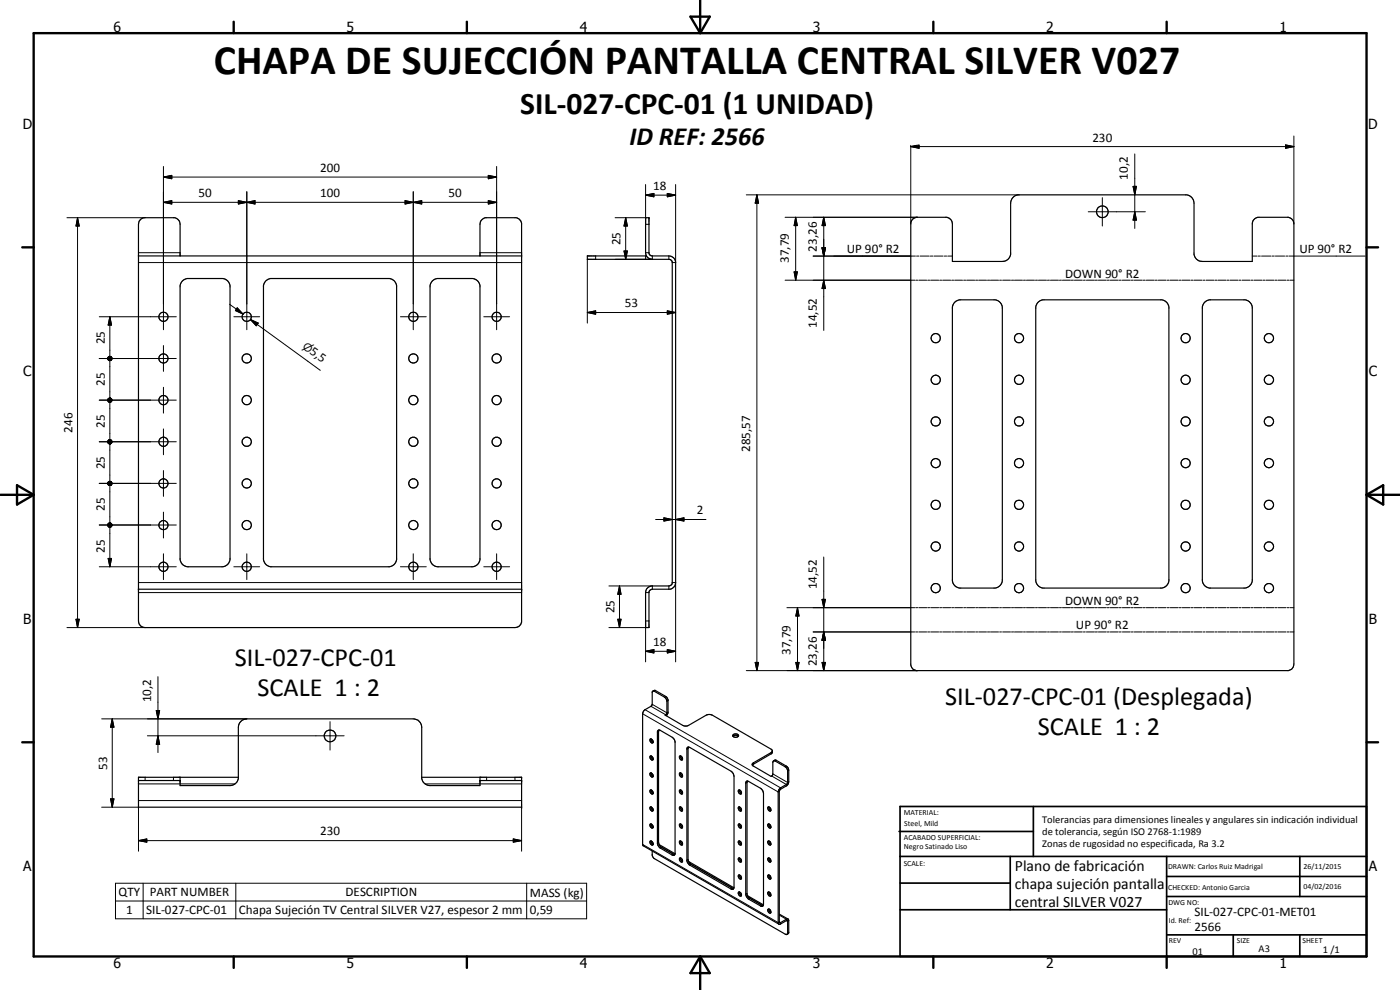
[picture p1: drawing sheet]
<svg xmlns="http://www.w3.org/2000/svg" width="420mm" height="297mm" viewBox="0 0 420 297" stroke-linecap="round" stroke-linejoin="round" font-family="sans-serif">
<g fill="none" stroke="#000" stroke-width=".35">
<path d="M41.6 76.8h114.9M54 76.8v-9.5a2.07 2.07 0 0 0-1.6-2h-9.2l-1 .5-.4 .5-.2 1v119a1.94 1.94 0 0 0 1.9 2l111.7-.1a1.89 1.89 0 0 0 1.3-1.6v-119.6l-.6-1.2-1-.5h-9.2a2.07 2.07 0 0 0-1.7 2v9.5M176.3 76.8h17.7l-.3-1v-10.5h1.1v10.7l.2 .5 .8 .3h4.9a2 2 0 0 1 2.1 2v96a2.07 2.07 0 0 1-1.7 2h-5.3l-1 .6v10.9h-1.1v-10.5a2.07 2.07 0 0 1 1.7-2h5.3l.8-.4 .2-.4v-96.4l-.5-.7-.5-.1h-24.4zM194 76.8l.5 .5 1.3 .5M274 65.7l1-.5h9.2a2.07 2.07 0 0 1 1.6 2v11.2h15a2.49 2.49 0 0 0 2.5-2.1v-15.3a2.57 2.57 0 0 1 2.2-2.5h50.7a2.57 2.57 0 0 1 2.1 2.5v15.3a2.49 2.49 0 0 0 2.5 2.1h15v-11.2a2.07 2.07 0 0 1 1.7-2h9.2l.9 .5 .5 .5 .2 1v132a1.98 1.98 0 0 1-1.6 2h-111.7l-1.2-.7-.5-.9v-132.8zM54.6 84.4l1.6-.8h10.7a2.54 2.54 0 0 1 2.1 2.1v82.2a2.53 2.53 0 0 1-2.1 2.2h-10.7a2.52 2.52 0 0 1-2.2-2.2v-82.2zM79.7 84.4l1.5-.8h35.7a2.54 2.54 0 0 1 2.1 2.1v82.2a2.53 2.53 0 0 1-2.1 2.2h-35.7a2.54 2.54 0 0 1-2.1-2.2v-82.2zM129.9 84.2l1.3-.6h10.7a2.52 2.52 0 0 1 2.1 2.1v82.2a2.52 2.52 0 0 1-2.1 2.2h-10.7a2.52 2.52 0 0 1-2.1-2.2v-82.2l.2-.7zM286.4 90.8l1.6-.8h10.7a2.52 2.52 0 0 1 2.1 2.1v82.2a2.52 2.52 0 0 1-2.1 2.1h-10.7a2.52 2.52 0 0 1-2.2-2.1v-82.2zM311.4 90.8l1.6-.8h35.7a2.54 2.54 0 0 1 2.1 2.1v82.2a2.53 2.53 0 0 1-2.1 2.1h-35.7a2.54 2.54 0 0 1-2.2-2.1v-82.2zM361.4 90.8l1.6-.8h10.7a2.52 2.52 0 0 1 2.1 2.1v82.2a2.65 2.65 0 0 1-2.1 2.1h-10.7a2.54 2.54 0 0 1-2.2-2.1v-82.2zM41.6 176.8h114.9"/>
<path d="M195.9 207.4l.7-.3 3.6 2.3 .3 .6v3.9l-.6 .9M197.4 219.2l.6-.1 3.7 2.1 .5 .5 .4 .8v33.7l-.4 .4-.5-.1-3.7-2.1-.7-1.2zM197.8 219l-.2 33.7 .2 .7M41.6 234.2h12.4M54 233.2v2.5h15a2.57 2.57 0 0 0 2.5-2.1v-15.4a2.59 2.59 0 0 1 2.6-2.5h49.9a2.59 2.59 0 0 1 2.6 2.5v15.4a2.57 2.57 0 0 0 2.5 2.1h14.9v-2.5M71.5 233.2h-29.9v9h114.9v-9h-29.9M144 234.2h12.5M195.1 231.9a.67 .67 0 0 1 .8 .4 .67 .67 0 0 1-.2 .9 .94 .94 0 0 1-.6-1.3zM195.1 226.9a.71 .71 0 0 1 .8 .3 .71 .71 0 0 1-.1 .8 .83 .83 0 0 1-.7-1.1zM195.1 237.1a.79 .79 0 0 1 .8 1.1 .79 .79 0 0 1-.8-1.1zM195.1 221.7a.65 .65 0 0 1 .8 .4 .65 .65 0 0 1-.2 .8 .84 .84 0 0 1-.6-1.2zM195.4 221.7l.1 .5 .5 .6"/>
<path d="M195.4 226.8l.1 .5 .5 .5M195.4 231.9l.1 .6 .5 .5M195.4 237l.1 .5 .5 .5M203.9 226.9a.63 .63 0 0 1 .8 .3 .63 .63 0 0 1-.2 .8l-.5-.4zM203.9 232l.1-.1a.68 .68 0 0 1 .7 .5 .68 .68 0 0 1-.2 .8l-.5-.5zM203.9 237.2l.1-.1a.71 .71 0 0 1 .7 .3 .71 .71 0 0 1-.1 .9l-.6-.5zM204.2 226.8l.2 .7 .4 .3M204.2 231.9l.2 .7 .4 .4M204.2 237l.2 .7 .4 .3M206.3 224.3h.7l12.4 7.1 .8 1.1 .1 33.7-.3 .6-.6-.1-12.4-7.1-.8-1.1zM206.6 224.2v34.1l.8 1.1 12.8 7.2M219.9 220.6a.98 .98 0 0 1 1-.4 .98 .98 0 0 1 .7 .7 1.01 1.01 0 0 1-1.7-.3z"/>
<path d="M220 220.9l.7-.3 .9 .3M221.7 237.1a.72 .72 0 0 1 .7 .3 .72 .72 0 0 1-.1 .9 .81 .81 0 0 1-.6-1.2zM221.9 237l.2 .7 .4 .3M224 234.5l.5-.1 3.7 2.1 .7 .7 .2 .8v33.3l-.4 .6-4-2.1-.6-.7-.3-.8v-33.3zM224.3 234.4l-.1 33.9 .7 1.2 4.1 2.2M231.8 225.3l-.2 .8-5.8 3.5M231.8 225.3l-.4-.5-18.1-10.4-1.3 .1-5.7 3.3-1.4-.2-5.3-3.1 .5-.6v-3.9l-.7-.8-3.3-1.9-.4 .3v4l-2.2 1.4-.6 .8 .1 39.9 40.8 23.6M231.8 225.3l-.4 .5-5.3 3.1-.3 .6 5.6 3.5 .5-.6v-3.6l.2-.5M232.1 228.3h.4l3.3 1.9 .6 .9v3.8l-.3 .4-2 1.2-.6 1.1v39.2l.3 .5M232.1 228.3l.5-.3 .4 .1 3 1.8 .5 .4 .2 .8v3.5l-.2 .8-2.4 1.5-.2 .4v39.4l.4 .1 2.2-1.1M195.1 242.1a.67 .67 0 0 1 .8 .4 .67 .67 0 0 1-.2 .9l-.6-.5zM195.1 247.3a.65 .65 0 0 1 .8 .3 .65 .65 0 0 1-.2 .9l-.6-.5z"/>
<path d="M195.4 252.3h-.3a.71 .71 0 0 0 .1 .9 .71 .71 0 0 0 .8 .2M195.4 242.1l.1 .6 .5 .4M195.4 247.2l.1 .5 .5 .5M195.4 252.3l.1 .6 .5 .5M195.4 252.3a.9 .9 0 0 1 .6 1.1M195.7 255.3l.1 1.5 .4 .8 39.5 22.7 .4 .1 .3-.3v-3.8l-.4-.1-2.2 1.1M197.8 253.4l4.8 2.8M197.8 253.4l.6 .8 4.1 2.2M203.9 247.4l.1-.1a.66 .66 0 0 1 .7 .4 .66 .66 0 0 1-.2 .8l-.5-.5zM203.9 257.6l.1-.1a.74 .74 0 0 1 .7 .4 .74 .74 0 0 1-.1 .8l-.6-.5zM204 252.3a.74 .74 0 0 1 .7 .4 .74 .74 0 0 1-.1 .9l-.6-.5zM204.2 252.3l.2 .7 .4 .4"/>
<path d="M204.2 242.1l.6 .5v.5M204.2 242.1a.69 .69 0 0 0-.3 .7 .69 .69 0 0 0 .6 .6l.3-.3M204.2 242.1l.2 .7 .4 .3M204.2 247.2l.2 .7 .4 .3M204.2 257.4l.2 .7 .4 .3M206.7 258.5l13.5 7.9M221.6 257.6l.1-.1a.66 .66 0 0 1 .7 .4 .66 .66 0 0 1-.2 .8l-.4-.3zM221.7 252.3a.65 .65 0 0 1 .7 .4 .65 .65 0 0 1-.2 .8 .84 .84 0 0 1-.5-1.2zM221.7 247.3a.72 .72 0 0 1 .7 .3 .72 .72 0 0 1-.1 .9 .8 .8 0 0 1-.6-1.2zM221.9 242.1a.63 .63 0 0 0-.2 .8 .63 .63 0 0 0 .8 .3v-.1M221.9 242.1l.5 .5 .1 .5M221.9 252.3l.2 .7 .4 .4"/>
<path d="M221.9 242.1l.2 .7 .4 .3M221.9 257.4l.2 .7 .4 .3M221.9 247.2l.2 .7 .4 .3M230.5 242.2a.62 .62 0 0 1 .8 .5v.5a.69 .69 0 0 1-.8-.2 .69 .69 0 0 1 0-.8zM230.5 247.4l.1-.2a.69 .69 0 0 1 .7 .5 .69 .69 0 0 1-.3 .8l-.4-.3zM230.5 257.6l.1-.2a.69 .69 0 0 1 .7 .5 .69 .69 0 0 1-.3 .8l-.4-.3zM230.5 252.3a.67 .67 0 0 1 .7 .4 .67 .67 0 0 1-.2 .8 .84 .84 0 0 1-.5-1.2zM230.8 252.3v.6l.5 .5M230.8 242.1v.6l.5 .4M230.8 257.4v.5l.5 .5M230.8 247.2v.5l.5 .5M221.6 267.8l.1-.1a.66 .66 0 0 1 .7 .4 .66 .66 0 0 1-.2 .8l-.4-.3z"/>
<path d="M221.7 262.6a.68 .68 0 0 1 .7 .4 .68 .68 0 0 1-.2 .8 .9 .9 0 0 1-.5-1.2zM221.9 267.6l.2 .8 .4 .2M221.9 262.6l.2 .6 .4 .4M224.3 268.7l4.8 2.8M230.5 267.8l.2-.2 .5 .3 .1 1a.85 .85 0 0 1-.8-1.1zM230.5 272.9l.1-.1a.69 .69 0 0 1 .7 .4 .69 .69 0 0 1-.3 .8l-.4-.3zM230.5 262.6a.78 .78 0 0 1 .8 1.1 .8 .8 0 0 1-.8-1.1zM230.8 272.8v.5l.5 .5M230.8 262.6v.5l.5 .5M230.8 267.6v.5l.5 .5M233.9 274.3l2.6 1.5M236.5 275.7l.2 .5v3.7l-.5 .5"/>
<circle cx="330.8" cy="63.5" r="1.76"/>
<circle cx="49.1" cy="95.1" r="1.37"/>
<circle cx="74.1" cy="95.1" r="1.36"/>
<circle cx="124" cy="95" r="1.38"/>
<circle cx="149" cy="95.1" r="1.36"/>
<circle cx="49.1" cy="107.6" r="1.37"/>
<circle cx="74.1" cy="107.6" r="1.38"/>
<circle cx="124" cy="107.5" r="1.38"/>
<circle cx="149.1" cy="107.6" r="1.38"/>
<circle cx="280.8" cy="101.5" r="1.39"/>
<circle cx="280.8" cy="114" r="1.37"/>
<circle cx="305.8" cy="101.5" r="1.38"/>
<circle cx="305.8" cy="114" r="1.38"/>
<circle cx="355.8" cy="101.5" r="1.38"/>
<circle cx="355.8" cy="114" r="1.38"/>
<circle cx="380.8" cy="101.5" r="1.39"/>
<circle cx="380.8" cy="114" r="1.37"/>
<circle cx="49" cy="120" r="1.37"/>
<circle cx="49" cy="132.6" r="1.37"/>
<circle cx="74.1" cy="132.5" r="1.38"/>
<circle cx="74.1" cy="120" r="1.4"/>
<circle cx="124" cy="132.5" r="1.39"/>
<circle cx="124.1" cy="120.1" r="1.39"/>
<circle cx="149" cy="120" r="1.36"/>
<circle cx="149" cy="132.6" r="1.37"/>
<circle cx="280.8" cy="126.4" r="1.36"/>
<circle cx="280.9" cy="139" r="1.38"/>
<circle cx="305.8" cy="139" r="1.39"/>
<circle cx="305.8" cy="126.5" r="1.39"/>
<circle cx="355.8" cy="126.4" r="1.37"/>
<circle cx="355.8" cy="139" r="1.36"/>
<circle cx="380.8" cy="126.5" r="1.4"/>
<circle cx="380.8" cy="139" r="1.37"/>
<circle cx="49" cy="157.6" r="1.36"/>
<circle cx="49.1" cy="145" r="1.38"/>
<circle cx="74" cy="157.5" r="1.38"/>
<circle cx="74" cy="145" r="1.38"/>
<circle cx="124" cy="157.6" r="1.37"/>
<circle cx="124" cy="145.1" r="1.38"/>
<circle cx="149" cy="145" r="1.39"/>
<circle cx="149" cy="157.5" r="1.36"/>
<circle cx="280.8" cy="151.5" r="1.36"/>
<circle cx="305.8" cy="151.5" r="1.38"/>
<circle cx="355.8" cy="151.5" r="1.38"/>
<circle cx="380.8" cy="151.5" r="1.37"/>
<circle cx="49.1" cy="170.1" r="1.38"/>
<circle cx="74.1" cy="170.1" r="1.38"/>
<circle cx="124" cy="170.1" r="1.38"/>
<circle cx="149.1" cy="170.1" r="1.37"/>
<circle cx="280.8" cy="176.5" r="1.38"/>
<circle cx="280.8" cy="164" r="1.39"/>
<circle cx="305.8" cy="176.5" r="1.39"/>
<circle cx="305.8" cy="164" r="1.38"/>
<circle cx="355.8" cy="176.5" r="1.38"/>
<circle cx="355.8" cy="163.9" r="1.37"/>
<circle cx="380.8" cy="176.5" r="1.38"/>
<circle cx="380.8" cy="164" r="1.38"/>
<circle cx="99" cy="220.8" r="1.77"/>
</g>
<g fill="#000">
<circle cx="193.7" cy="65.3" r=".18"/>
<circle cx="194.8" cy="65.3" r=".18"/>
<circle cx="41.6" cy="176.8" r=".18"/>
<circle cx="156.5" cy="176.8" r=".18"/>
<circle cx="156.5" cy="234.2" r=".18"/>
<circle cx="156.5" cy="233.2" r=".18"/>
<circle cx="41.6" cy="242.2" r=".18"/>
<circle cx="156.5" cy="242.2" r=".18"/>
</g>
<g fill="none" stroke="#000" stroke-width=".3">
<path d="M49.1 53.1l2.5-.5v1zM49.1 50v48.9M49.1 53.1h99.9M74.1 57.5v41.4M124 57.5v41.4M146.5 52.6l2.5 .5-2.5 .5zM149 50v48.9M193.7 58.5l2.5-.5v1.1zM193.7 55.4v11.9h1.1M193.7 58.5h9.1M200.3 58l2.5 .5-2.5 .6zM202.8 55.4v23.4h-1.1"/>
<path d="M224 58.5h81.8M227.1 58.5l.6 2.5h-1.1zM227.1 58.5v142.7M273.3 44l2.5-.5v1zM273.3 44h115M273.3 43.6v23.6M275 43.6l-1.7 .4M275.8 43.6v.9l-2.5-.5M330.8 59.3v8.5M340.1 55.9h1l-.5 2.6zM340.6 46.2v22.3M385.8 43.5l2.5 .5-2.5 .5z"/>
<path d="M388.3 40.8v26.4M20.1 65.3h23.4M23.3 65.3l.5 2.5h-1zM23.3 65.3v123M41.6 78.8h114.9M41.6 75.8h12.4M49.1 60.7l2.5-.5v1zM49.1 60.7h99.9M71.5 60.2l2.6 .5-2.6 .5zM74.1 60.7l2.4-.5v1zM121.6 60.2l2.4 .5-2.4 .5zM124 60.7l2.6-.5v1z"/>
<path d="M144 75.8h12.5M146.5 60.2l2.5 .5-2.5 .5zM176.3 77.8v19.1M178.8 76.8v1M184.6 65.3h9.1M187.3 75.3h1l-.5 2.5zM187.8 65.3l.5 2.5h-1zM187.8 65.3v12.5M193.7 75.8h1.1M193.7 76.8v1M195.8 76.8v1h-11.2M200.7 76.8v1"/>
<path d="M235.6 65.2h39.7M238.8 65.2l.5 2.5h-1zM238.8 65.2v18.9M244 76.8h30.7M246.7 74.3h1l-.5 2.5zM247.2 65.2l.5 2.5h-1zM247.2 65.2v33.9M275.1 76.8h.6M276.1 76.8h2.8M279.2 76.8h.7M280.3 76.8h2.7M283.4 76.8h.7"/>
<path d="M284.4 76.8h1.4M326.6 63.5h17.1M340.6 63.5l.5 2.5h-1zM375.8 76.8h1.4M377.6 76.8h.6M378.6 76.8h2.8M381.7 76.8h.7M382.8 76.8h2.7M385.9 76.8h.7M386.9 76.8h22.8M29.8 95h23.1M33 95l.5 2.5h-1z"/>
<path d="M33 95v11.9M68.9 91.3l4 2.9M70.2 95h7.7M71.2 92.4l1.7 1.8-2.3-1zM75.2 95.9l2.3 1-.6 .8zM75.2 95.9l2 1.4M75.2 95.9l20.9 15.2M120.2 95h7.7M145.2 95h7.7M176.3 93.8l2.5-.5v1zM176.3 93.8h26.5M200.3 93.3l2.5 .5-2.5 .5z"/>
<path d="M235.6 84.1h38.9M238.3 81.6h1l-.5 2.5zM247.2 84.1l.5 2.5h-1zM274.8 84.1h.6M275.7 84.1h2.4M278.4 84.1h.6M279.3 84.1h2.4M282 84.1h.6M282.9 84.1h2.4M285.6 84.1h.6M286.5 84.1h2.4M289.2 84.1h.6"/>
<path d="M290.1 84.1h2.4M292.8 84.1h.6M293.7 84.1h2.4M296.4 84.1h.6M297.3 84.1h2.4M300 84.1h.6M300.9 84.1h2.4M303.6 84.1h.6M304.4 84.1h2.5M307.2 84.1h.6M308 84.1h2.5M310.8 84.1h.6"/>
<path d="M311.6 84.1h2.5M314.4 84.1h.5M315.2 84.1h2.5M318 84.1h.5M318.8 84.1h2.5M321.5 84.1h.6M322.4 84.1h2.4M325.2 84.1h.5M326 84.1h2.5M328.7 84.1h.6M329.6 84.1h2.4M332.3 84.1h.6"/>
<path d="M333.2 84.1h2.4M335.9 84.1h.6M336.8 84.1h2.4M339.5 84.1h.6M340.4 84.1h2.4M343.1 84.1h.6M344 84.1h2.4M346.7 84.1h.6M347.6 84.1h2.4M350.3 84.1h.6M351.2 84.1h2.4M353.9 84.1h.6"/>
<path d="M354.8 84.1h2.4M357.5 84.1h.6M358.4 84.1h2.4M361.1 84.1h.5M362 84.1h2.4M364.6 84.1h.7M365.6 84.1h2.3M368.2 84.1h.6M369.1 84.1h2.4M371.8 84.1h.6M372.8 84.1h2.3M375.4 84.1h.6"/>
<path d="M376.3 84.1h2.4M379 84.1h.6M379.9 84.1h2.4M382.6 84.1h.6M383.5 84.1h2.4M386.2 84.1h.6M387.1 84.1h1.2M29.8 107.6h23.1M32.3 107.6l.7 .6zM32.3 107.5l.7-.6-.6 .8zM32.4 107.4l.6 .8zM32.4 119.9l.6 .8z"/>
<path d="M32.4 107.2l.6 1zM32.4 107.8l.6 .4zM32.4 119.8l.6 .9zM32.4 107.3l.6-.4-.7 .6zM32.4 119.8l.6-.4-.7 .6zM32.5 107.9l.5 .3zM32.5 107.2l.5-.3zM32.5 119.7l.5-.3zM32.5 107.1l.2-.1 .3 1.2zM32.5 107.1l.5 1.1-.6-1zM32.5 119.6l.2-.1 .3 1.2zM32.5 119.6l.5 1.1-.6-.9z"/>
<path d="M32.6 108.1l.4 .1zM32.6 107.1l.4-.2zM32.6 119.5l.4-.1zM32.7 107l.2-.1 .1 1.3zM32.7 119.5l.2-.1 .1 1.3zM32.8 108.2h.2zM32.9 106.9h.2l-.1 1.3zM32.9 119.4h.2l-.1 1.3zM33 108.2l.3-.1zM33 108.2l.5-.3zM33 108.2l.6-.4zM33 108.2l.6-.6z"/>
<path d="M33 106.9l-.6 1zM33 106.9l-.5 1.1-.1-.1zM33 106.9l-.3 1.2-.2-.1zM33 106.9l-.1 1.3-.2-.1zM33 106.9l.1 1.3h-.2zM33 106.9l.2 1.2-.1 .1zM33 106.9l.4 1.1-.2 .1zM33 106.9l.5 1-.1 .1zM33 106.9l.6 .8-.1 .2zM33 106.9l.6 .8zM33 106.9l.6 .6zM33 106.9l.6 .4z"/>
<path d="M33 106.9l.5 .3zM33 106.9l.3 .2zM33 106.9l.2 .1zM33 119.4l-.6 1zM33 119.4l-.5 1.1-.1-.1zM33 119.4l-.3 1.2-.2-.1zM33 119.4l-.1 1.2h-.2zM33 119.4l.1 1.2h-.2zM33 119.4l.2 1.2h-.1zM33 119.4l.4 1.1-.2 .1zM33 119.4l.5 1-.1 .1zM33 119.4l.6 .8-.1 .2z"/>
<path d="M33 119.4l.6 .8zM33 119.4l.6 .6zM33 119.4l.6 .4zM33 119.4l.5 .3zM33 119.4l.3 .1zM33 119.4l.2 .1zM33 108.2v11.2M33.1 106.9l.1 .1-.2 1.2zM33.1 119.4l.1 .1-.2 1.2zM33.2 107l.2 .1-.4 1.1zM33.2 119.5l.2 .1-.4 1.1zM33.4 107.1l.1 .1-.5 1z"/>
<path d="M33.4 119.6l.1 .2-.5 .9zM33.5 107.2l.1 .2-.6 .8zM33.5 119.8l.1 .1-.6 .8zM33.6 107.4l-.6 .8zM33.6 119.9l-.6 .8zM49.1 103.7v7.7M49.1 116.2v7.8M29.8 120.1h23.1M29.8 132.5h23.1M32.3 120.1l.7 .6zM32.3 132.6l.7 .6zM32.3 120l.7-.6-.6 .8z"/>
<path d="M32.3 132.5l.7-.5-.6 .7zM32.4 132.4l.6 .8zM32.4 120.3l.6 .4zM32.4 132.2l.6 1zM32.4 132.8l.6 .4zM32.4 132.3l.6-.3-.7 .5zM32.5 120.4l.5 .3zM32.5 133l.5 .2zM32.5 132.2l.5-.2zM32.5 132.2l.5-.2-.6 .3zM32.5 132.1l.2-.1 .3 1.2zM32.5 132.1l.5 1.1-.6-1z"/>
<path d="M32.6 120.6l.4 .1zM32.6 133.1l.4 .1zM32.6 132h.4zM32.7 132h.2l.1 1.2zM32.8 120.6l.2 .1zM32.8 133.1l.2 .1zM32.9 132h.2l-.1 1.2zM33 120.7l.3-.1zM33 120.7l.5-.3zM33 120.7l.6-.4zM33 120.7l.6-.6zM33 133.2l.3-.1z"/>
<path d="M33 133.2l.5-.2zM33 133.2l.6-.4zM33 133.2l.6-.6zM33 132l-.6 .9zM33 132l-.5 1-.1-.1zM33 132l-.3 1.1-.2-.1zM33 132l-.1 1.2-.2-.1zM33 132l.1 1.2h-.2zM33 132l.2 1.1-.1 .1zM33 132l.4 1-.2 .1zM33 132l.5 .9-.1 .1zM33 132l.6 .7-.1 .2z"/>
<path d="M33 132l.6 .7zM33 132l.6 .5zM33 132l.6 .3zM33 132l.5 .2zM33 132h.3zM33 132h.2zM33 120.7v11.3M33 133.2v11.2M33.1 132h.1l-.2 1.2zM33.2 132l.2 .1-.4 1.1zM33.4 132.1l.1 .1-.5 1zM33.5 132.2l.1 .2-.6 .8z"/>
<path d="M33.6 132.4l-.6 .8zM49.1 128.7v7.7M29.8 145h23.1M29.8 157.5h23.1M32.3 145.1l.7 .6zM32.3 157.6l.7 .6zM32.3 145l.7-.6-.6 .8zM32.3 157.5l.7-.6-.6 .8zM32.4 144.9l.6 .8zM32.4 157.4l.6 .8-.7-.6zM32.4 144.7l.6 1zM32.4 145.3l.6 .4z"/>
<path d="M32.4 157.2l.1-.1 .5 1.1zM32.4 157.2l.6 1zM32.4 157.8l.6 .4zM32.4 144.8l.6-.4-.7 .6zM32.4 157.3l.6-.4-.7 .6zM32.5 145.5l.5 .2zM32.5 157.9l.5 .3zM32.5 144.7l.5-.3zM32.5 144.7l.5-.3-.6 .4zM32.5 157.1l.5-.2zM32.5 157.1l.5-.2-.6 .4zM32.5 144.6l.2-.1 .3 1.2z"/>
<path d="M32.5 144.6l.5 1.1-.6-1zM32.5 157.1l.2-.1 .3 1.2zM32.6 145.6l.4 .1zM32.6 158.1l.4 .1zM32.6 144.5l.4-.1zM32.6 157l.4-.1zM32.7 144.5l.2-.1 .1 1.3zM32.7 157l.2-.1 .1 1.3zM32.8 145.7h.2zM32.8 158.2h.2zM32.9 144.4h.2l-.1 1.3zM32.9 156.9h.2l-.1 1.3z"/>
<path d="M33 145.7l.3-.1zM33 145.7l.5-.2zM33 145.7l.6-.4zM33 145.7l.6-.6zM33 158.2l.3-.1zM33 158.2l.5-.3zM33 158.2l.6-.4zM33 158.2l.6-.6zM33 144.4l-.6 1zM33 144.4l-.5 1.1-.1-.1zM33 144.4l-.3 1.2-.2-.1zM33 144.4l-.1 1.3-.2-.1z"/>
<path d="M33 144.4l.1 1.3h-.2zM33 144.4l.2 1.2-.1 .1zM33 144.4l.4 1.1-.2 .1zM33 144.4l.5 1-.1 .1zM33 144.4l.6 .8-.1 .2zM33 144.4l.6 .8zM33 144.4l.6 .6zM33 144.4l.6 .4zM33 144.4l.5 .3zM33 144.4l.3 .1zM33 144.4h.2zM33 156.9l-.6 1z"/>
<path d="M33 156.9l-.5 1.1-.1-.1zM33 156.9l-.3 1.2-.2-.1zM33 156.9l-.1 1.3-.2-.1zM33 156.9l.1 1.3h-.2zM33 156.9l.2 1.2-.1 .1zM33 156.9l.4 1.1-.2 .1zM33 156.9l.5 1-.1 .1zM33 156.9l.6 .8-.1 .2zM33 156.9l.6 .8zM33 156.9l.6 .6zM33 156.9l.6 .4zM33 156.9l.5 .2z"/>
<path d="M33 156.9l.3 .1zM33 156.9l.2 .1zM33 145.7v11.2M33 158.2v11.9M33.1 144.4l.1 .1-.2 1.2zM33.1 156.9l.1 .1-.2 1.2zM33.2 144.5l.2 .1-.4 1.1zM33.2 157l.2 .1-.4 1.1zM33.4 144.6l.1 .1-.5 1zM33.4 157.1l.1 .1-.5 1zM33.5 144.7l.1 .2-.6 .8zM33.5 157.2l.1 .2-.6 .8z"/>
<path d="M33.6 144.9l-.6 .8zM33.6 157.4l-.6 .8zM49.1 141.2v7.7M49.1 153.7v7.7M196.8 155.9h15.1M199.3 155.4l2.4 .5-2.4 .4zM202.8 155.9l2.5-.5v.9zM29.8 170.1h23.1M32.5 167.6h1l-.5 2.5zM41.6 174.8h114.9M41.6 177.8h114.9M49.1 166.2v7.7"/>
<path d="M70.2 170.1h7.7M74.1 166.2v7.7M120.2 170.1h7.7M124 166.2v7.7M145.2 170.1h7.7M149 166.2v7.7M182.7 175.8h13.1v1M185.9 175.8l.5 2.5h-1zM185.9 175.8v12.5M193.7 177.8h1.1M200.7 175.8v1M201.7 174.8h1.1v23.8"/>
<path d="M246.7 179.8h1l-.5 2.5zM247.2 167.1v34.1M20.1 188.3h23.4M22.8 185.8h1l-.5 2.5zM182.7 188.3h11M185.4 185.8h1l-.5 2.5zM193.7 195.4l2.5-.5v1zM193.7 195.4h9.1M194.8 186.3h-1.1v12.3M200.3 194.9l2.5 .5-2.5 .5zM226.6 198.8h1.1l-.6 2.4zM236.2 182.3h38.3"/>
<path d="M238.8 198.8h1l-.5 2.4zM239.3 182.3l.5 2.5h-1zM239.3 182.3v18.9M244 189.6h30.5M246.7 198.8h1l-.5 2.4zM247.2 189.6l.5 2.5h-1zM274.8 189.6h.6M274.8 182.3h.6M275.7 189.6h2.4M275.7 182.3h2.4M278.4 189.6h.6M278.4 182.3h.6"/>
<path d="M279.3 189.6h2.4M279.3 182.3h2.4M282 189.6h.6M282 182.3h.6M282.9 189.6h2.4M282.9 182.3h2.4M285.6 189.6h.6M285.6 182.3h.6M286.5 189.6h2.4M286.5 182.3h2.4M289.2 189.6h.6M289.2 182.3h.6"/>
<path d="M290.1 189.6h2.4M290.1 182.3h2.4M292.8 189.6h.6M292.8 182.3h.6M293.7 189.6h2.4M293.7 182.3h2.4M296.4 189.6h.6M296.4 182.3h.6M297.3 189.6h2.4M297.3 182.3h2.4M300 189.6h.6M300 182.3h.6"/>
<path d="M300.9 189.6h2.4M300.9 182.3h2.4M303.6 189.6h.6M303.6 182.3h.6M304.4 189.6h2.5M304.4 182.3h2.5M307.2 189.6h.6M307.2 182.3h.6M308 189.6h2.5M308 182.3h2.5M310.8 189.6h.6M310.8 182.3h.6"/>
<path d="M311.6 189.6h2.5M311.6 182.3h2.5M314.4 189.6h.5M314.4 182.3h.5M315.2 189.6h2.5M315.2 182.3h2.5M318 189.6h.5M318 182.3h.5M318.8 189.6h2.5M318.8 182.3h2.5M321.5 189.6h.6M321.5 182.3h.6"/>
<path d="M322.4 189.6h2.4M322.4 182.3h2.4M325.2 189.6h.5M325.2 182.3h.5M326 189.6h2.5M326 182.3h2.5M328.7 189.6h.6M328.7 182.3h.6M329.6 189.6h2.4M329.6 182.3h2.4M332.3 189.6h.6M332.3 182.3h.6"/>
<path d="M333.2 189.6h2.4M333.2 182.3h2.4M335.9 189.6h.6M335.9 182.3h.6M336.8 189.6h2.4M336.8 182.3h2.4M339.5 189.6h.6M339.5 182.3h.6M340.4 189.6h2.4M340.4 182.3h2.4M343.1 189.6h.6M343.1 182.3h.6"/>
<path d="M344 189.6h2.4M344 182.3h2.4M346.7 189.6h.6M346.7 182.3h.6M347.6 189.6h2.4M347.6 182.3h2.4M350.3 189.6h.6M350.3 182.3h.6M351.2 189.6h2.4M351.2 182.3h2.4M353.9 189.6h.6M353.9 182.3h.6"/>
<path d="M354.8 189.6h2.4M354.8 182.3h2.4M357.5 189.6h.6M357.5 182.3h.6M358.4 189.6h2.4M358.4 182.3h2.4M361.1 189.6h.5M361.1 182.3h.5M362 189.6h2.4M362 182.3h2.4M364.6 189.6h.7M364.6 182.3h.7"/>
<path d="M365.6 189.6h2.3M365.6 182.3h2.3M368.2 189.6h.6M368.2 182.3h.6M369.1 189.6h2.4M369.1 182.3h2.4M371.8 189.6h.6M371.8 182.3h.6M372.8 189.6h2.3M372.8 182.3h2.3M375.4 189.6h.6M375.4 182.3h.6"/>
<path d="M376.3 189.6h2.4M376.3 182.3h2.4M379 189.6h.6M379 182.3h.6M379.9 189.6h2.4M379.9 182.3h2.4M382.6 189.6h.6M382.6 182.3h.6M383.5 189.6h2.4M383.5 182.3h2.4M386.2 189.6h.6M386.2 182.3h.6"/>
<path d="M387.1 189.6h1.2M387.1 182.3h1.2M30.5 215.7h43.6M33.7 215.7l.5 2.5h-1zM33.7 215.7v26.5M46.9 213.2h1l-.5 2.5zM47.4 203v22.8M99 216.5v8.5M192.9 214.2l40.6 23.4 .4-.2M193.6 212.9l40.7 23.5v.4M195.4 211.9l4.4 2.6v.2M195.7 211.3l4.4 2.6 .4-.2"/>
<path d="M196.8 207.2l-.4 .2M197.6 219.5l-.3 .2M199.8 209l-.4 .2M200.5 210.2l-.4 .2M224 201.2h51.3M33.2 239.7h1l-.5 2.5zM41.6 235.2h29M43.5 233.2v1M44.2 220.8h59.1M47.4 220.8l.5 2.5h-1zM52.1 233.2v1M127.5 235.2h29"/>
<path d="M146 233.2v1M154.5 233.2v1M206.5 224.6l-.3 .2M224.2 234.8l-.4 .2M226.1 228.9v.4M231.4 225.8v.4M231.6 232.8l4.4 2.6v.4M231.9 232.2l4.5 2.6 .3-.2M233 228.1l-.3 .2M236 229.9l-.3 .2M236.7 231.1l-.3 .2M30.5 242.2h11.1v13.2"/>
<path d="M41.6 252.2l2.5-.5v1zM41.6 240.2h114.9M41.6 252.2h114.9M154 251.7l2.5 .5-2.5 .5zM156.5 242.2v13.2M192.9 253.4l40.6 23.4 .4-.2 .4 .2v.4M195.4 252.3l.3 .3M197.6 252.7l-.3 .2M198.2 254l4.3 2.4M198.5 254.3l-.3 .2M202.1 256.3l-.4 .2M204.2 257.5l.4 .1"/>
<path d="M206.5 257.9l-.3 .2M207 259l13.1 7.6M207.4 259.4l-.4 .2M34.7 265h141.4v10.7h-141.4zM34.7 270.3h141.4M43 265v10.7M70.8 265v10.7M158.1 265v10.7M219.7 266.5l-.3 .2M221.9 267.7l.3 .1M224.2 268.1l-.4 .2M224.7 269.2l4.3 2.5"/>
<path d="M225.1 269.6l-.4 .2M228.6 271.6l-.4 .2M230.8 272.8l.3 .2M233.9 274.6l2.1 1.2v.4l.4 .2 .3-.2M236.7 279.7l-.3 .2"/>
</g>
<g fill="none" stroke="#000" stroke-width=".71">
<path d="M10.1 9.9h400v277.1h-400zM70.1 6.5v3.4M140.1 6.5v3.4M207.2 5h5.8l-2.9 4.9zM210.1 0v9.9M280.1 6.5v3.4M350.1 6.5v3.4M6.7 74.2h3.4M410.1 74.2h3.5M.1 148.5h10M5.1 145.6l5 2.9-5 2.9zM410.1 148.5h10"/>
<path d="M410.1 148.5l5-2.9v5.8zM6.7 222.7h3.4M410.1 222.7h3.5M70.1 287v3.4M140.1 287v3.4M210.1 287v10M210.1 287l2.9 5h-5.8zM280.1 287v3.4M350.1 287v3.4"/>
</g>
<g fill="none" stroke="#000" stroke-width=".51">
<path d="M269.8 249.5h40.3M270.1 242h140v45h-140zM270.1 257h140M303.2 257v16M310.1 242v15M350.1 257v30M390.1 257v12M270.1 265h33.1M270.1 273h80M350.1 269h60M350.1 263h60M350.1 280.5h60"/>
<path d="M370.1 280.5v6.5M390.1 280.5v6.5"/>
</g>
<g fill="#000">
<path d="M49.1 53.1l2.5-.5v1zM146.5 52.6l2.5 .5-2.5 .5zM193.7 58.5l2.5-.5v1.1zM200.3 58l2.5 .5-2.5 .6zM273.3 44l2.5-.5v1zM340.1 55.9h1l-.5 2.6zM385.8 43.5l2.5 .5-2.5 .5zM23.3 65.3l.5 2.5h-1zM49.1 60.7l2.5-.5v1zM71.5 60.2l2.6 .5-2.6 .5zM74.1 60.7l2.4-.5v1zM121.6 60.2l2.4 .5-2.4 .5z"/>
<path d="M124 60.7l2.6-.5v1zM146.5 60.2l2.5 .5-2.5 .5zM187.3 75.3h1l-.5 2.5zM187.8 65.3l.5 2.5h-1zM227.1 58.5l.6 2.5h-1.1zM238.8 65.2l.5 2.5h-1zM246.7 74.3h1l-.5 2.5zM247.2 65.2l.5 2.5h-1zM340.6 63.5l.5 2.5h-1zM33 95l.5 2.5h-1zM71.2 92.4l1.7 1.8-2.3-1zM75.2 95.9l2.3 1-.6 .8z"/>
<path d="M176.3 93.8l2.5-.5v1zM200.3 93.3l2.5 .5-2.5 .5zM238.3 81.6h1l-.5 2.5zM247.2 84.1l.5 2.5h-1zM33 108.2l.3-.1zM33 108.2l.5-.3zM33 108.2l.6-.4zM33 108.2l.6-.6zM33.6 107.4l-.6 .8zM33.5 107.2l.1 .2-.6 .8zM33.4 107.1l.1 .1-.5 1zM33.2 107l.2 .1-.4 1.1z"/>
<path d="M33.1 106.9l.1 .1-.2 1.2zM32.9 106.9h.2l-.1 1.3zM32.7 107l.2-.1 .1 1.3zM32.5 107.1l.2-.1 .3 1.2zM32.5 107.1l.5 1.1-.6-1zM32.4 107.2l.6 1zM32.4 107.4l.6 .8zM32.3 107.6l.7 .6zM32.4 107.8l.6 .4zM32.5 107.9l.5 .3zM32.6 108.1l.4 .1zM32.8 108.2h.2z"/>
<path d="M32.6 107.1l.4-.2zM32.5 107.2l.5-.3zM32.4 107.3l.6-.4-.7 .6zM32.3 107.5l.7-.6-.6 .8zM33 106.9l-.6 1zM33 106.9l-.5 1.1-.1-.1zM33 106.9l-.3 1.2-.2-.1zM33 106.9l-.1 1.3-.2-.1zM33 106.9l.1 1.3h-.2zM33 106.9l.2 1.2-.1 .1zM33 106.9l.4 1.1-.2 .1zM33 106.9l.5 1-.1 .1z"/>
<path d="M33 106.9l.6 .8-.1 .2zM33 106.9l.6 .8zM33 106.9l.6 .6zM33 106.9l.6 .4zM33 106.9l.5 .3zM33 106.9l.3 .2zM33 106.9l.2 .1zM32.6 119.5l.4-.1zM32.5 119.7l.5-.3zM32.4 119.8l.6-.4-.7 .6zM32.3 120l.7-.6-.6 .8zM33 119.4l-.6 1z"/>
<path d="M33 119.4l-.5 1.1-.1-.1zM33 119.4l-.3 1.2-.2-.1zM33 119.4l-.1 1.2h-.2zM33 119.4l.1 1.2h-.2zM33 119.4l.2 1.2h-.1zM33 119.4l.4 1.1-.2 .1zM33 119.4l.5 1-.1 .1zM33 119.4l.6 .8-.1 .2zM33 119.4l.6 .8zM33 119.4l.6 .6zM33 119.4l.6 .4zM33 119.4l.5 .3z"/>
<path d="M33 119.4l.3 .1zM33 119.4l.2 .1zM33 120.7l.3-.1zM33 120.7l.5-.3zM33 120.7l.6-.4zM33 120.7l.6-.6zM33.6 119.9l-.6 .8zM33.5 119.8l.1 .1-.6 .8zM33.4 119.6l.1 .2-.5 .9zM33.2 119.5l.2 .1-.4 1.1zM33.1 119.4l.1 .1-.2 1.2zM32.9 119.4h.2l-.1 1.3z"/>
<path d="M32.7 119.5l.2-.1 .1 1.3zM32.5 119.6l.2-.1 .3 1.2zM32.5 119.6l.5 1.1-.6-.9zM32.4 119.8l.6 .9zM32.4 119.9l.6 .8zM32.3 120.1l.7 .6zM32.4 120.3l.6 .4zM32.5 120.4l.5 .3zM32.6 120.6l.4 .1zM32.8 120.6l.2 .1zM33 133.2l.3-.1zM33 133.2l.5-.2z"/>
<path d="M33 133.2l.6-.4zM33 133.2l.6-.6zM33.6 132.4l-.6 .8zM33.5 132.2l.1 .2-.6 .8zM33.4 132.1l.1 .1-.5 1zM33.2 132l.2 .1-.4 1.1zM33.1 132h.1l-.2 1.2zM32.9 132h.2l-.1 1.2zM32.7 132h.2l.1 1.2zM32.5 132.1l.2-.1 .3 1.2zM32.5 132.1l.5 1.1-.6-1zM32.4 132.2l.6 1z"/>
<path d="M32.4 132.4l.6 .8zM32.3 132.6l.7 .6zM32.4 132.8l.6 .4zM32.5 133l.5 .2zM32.6 133.1l.4 .1zM32.8 133.1l.2 .1zM32.6 132h.4zM32.5 132.2l.5-.2zM32.5 132.2l.5-.2-.6 .3zM32.4 132.3l.6-.3-.7 .5zM32.3 132.5l.7-.5-.6 .7zM33 132l-.6 .9z"/>
<path d="M33 132l-.5 1-.1-.1zM33 132l-.3 1.1-.2-.1zM33 132l-.1 1.2-.2-.1zM33 132l.1 1.2h-.2zM33 132l.2 1.1-.1 .1zM33 132l.4 1-.2 .1zM33 132l.5 .9-.1 .1zM33 132l.6 .7-.1 .2zM33 132l.6 .7zM33 132l.6 .5zM33 132l.6 .3zM33 132l.5 .2z"/>
<path d="M33 132h.3zM33 132h.2zM33 145.7l.3-.1zM33 145.7l.5-.2zM33 145.7l.6-.4zM33 145.7l.6-.6zM33.6 144.9l-.6 .8zM33.5 144.7l.1 .2-.6 .8zM33.4 144.6l.1 .1-.5 1zM33.2 144.5l.2 .1-.4 1.1zM33.1 144.4l.1 .1-.2 1.2zM32.9 144.4h.2l-.1 1.3z"/>
<path d="M32.7 144.5l.2-.1 .1 1.3zM32.5 144.6l.2-.1 .3 1.2zM32.5 144.6l.5 1.1-.6-1zM32.4 144.7l.6 1zM32.4 144.9l.6 .8zM32.3 145.1l.7 .6zM32.4 145.3l.6 .4zM32.5 145.5l.5 .2zM32.6 145.6l.4 .1zM32.8 145.7h.2zM33 158.2l.3-.1zM33 158.2l.5-.3z"/>
<path d="M33 158.2l.6-.4zM33 158.2l.6-.6zM33.6 157.4l-.6 .8zM33.5 157.2l.1 .2-.6 .8zM33.4 157.1l.1 .1-.5 1zM33.2 157l.2 .1-.4 1.1zM33.1 156.9l.1 .1-.2 1.2zM32.9 156.9h.2l-.1 1.3zM32.7 157l.2-.1 .1 1.3zM32.5 157.1l.2-.1 .3 1.2zM32.4 157.2l.1-.1 .5 1.1zM32.4 157.2l.6 1z"/>
<path d="M32.4 157.4l.6 .8-.7-.6zM32.3 157.6l.7 .6zM32.4 157.8l.6 .4zM32.5 157.9l.5 .3zM32.6 158.1l.4 .1zM32.8 158.2h.2zM32.6 144.5l.4-.1zM32.5 144.7l.5-.3zM32.5 144.7l.5-.3-.6 .4zM32.4 144.8l.6-.4-.7 .6zM32.3 145l.7-.6-.6 .8zM33 144.4l-.6 1z"/>
<path d="M33 144.4l-.5 1.1-.1-.1zM33 144.4l-.3 1.2-.2-.1zM33 144.4l-.1 1.3-.2-.1zM33 144.4l.1 1.3h-.2zM33 144.4l.2 1.2-.1 .1zM33 144.4l.4 1.1-.2 .1zM33 144.4l.5 1-.1 .1zM33 144.4l.6 .8-.1 .2zM33 144.4l.6 .8zM33 144.4l.6 .6zM33 144.4l.6 .4zM33 144.4l.5 .3z"/>
<path d="M33 144.4l.3 .1zM33 144.4h.2zM32.6 157l.4-.1zM32.5 157.1l.5-.2zM32.5 157.1l.5-.2-.6 .4zM32.4 157.3l.6-.4-.7 .6zM32.3 157.5l.7-.6-.6 .8zM33 156.9l-.6 1zM33 156.9l-.5 1.1-.1-.1zM33 156.9l-.3 1.2-.2-.1zM33 156.9l-.1 1.3-.2-.1zM33 156.9l.1 1.3h-.2z"/>
<path d="M33 156.9l.2 1.2-.1 .1zM33 156.9l.4 1.1-.2 .1zM33 156.9l.5 1-.1 .1zM33 156.9l.6 .8-.1 .2zM33 156.9l.6 .8zM33 156.9l.6 .6zM33 156.9l.6 .4zM33 156.9l.5 .2zM33 156.9l.3 .1zM33 156.9l.2 .1zM199.3 155.4l2.4 .5-2.4 .4zM202.8 155.9l2.5-.5v.9z"/>
<path d="M32.5 167.6h1l-.5 2.5zM185.9 175.8l.5 2.5h-1zM246.7 179.8h1l-.5 2.5zM22.8 185.8h1l-.5 2.5zM185.4 185.8h1l-.5 2.5zM193.7 195.4l2.5-.5v1zM200.3 194.9l2.5 .5-2.5 .5zM226.6 198.8h1.1l-.6 2.4zM238.8 198.8h1l-.5 2.4zM239.3 182.3l.5 2.5h-1zM246.7 198.8h1l-.5 2.4zM247.2 189.6l.5 2.5h-1z"/>
<path d="M33.7 215.7l.5 2.5h-1zM46.9 213.2h1l-.5 2.5zM33.2 239.7h1l-.5 2.5zM47.4 220.8l.5 2.5h-1zM41.6 252.2l2.5-.5v1zM154 251.7l2.5 .5-2.5 .5z"/>
</g>
<text font-size="12.6" x="64.2" y="22.3">CHAPA DE SUJECCIÓN PANTALLA CENTRAL SILVER V027</text>
<text font-size="9.4" x="156.2" y="34.1">SIL-027-CPC-01 (1 UNIDAD)</text>
<g font-size="7.9">
<text x="188.9" y="43.6">ID REF: 2566</text>
<text x="70.5" y="199.8">SIL-027-CPC-01</text>
<text x="77.3" y="208.7">SCALE 1 : 2</text>
<text x="283.7" y="211.5">SIL-027-CPC-01 (Desplegada)</text>
<text x="311.5" y="220.5">SCALE 1 : 2</text>
</g>
<g font-size="4.7">
<text x="304.6" y="261.2">Plano de fabricación</text>
<text x="304.6" y="266.6">chapa sujeción pantalla</text>
<text x="304.6" y="272">central SILVER V027</text>
</g>
<g font-size="4.2">
<text x="34" y="9.6">6</text>
<text x="104" y="9.6">5</text>
<text x="174" y="9.6">4</text>
<text x="244" y="9.6">3</text>
<text x="314" y="9.6">2</text>
<text x="384" y="9.6">1</text>
<text x="6.8" y="38.7">D</text>
<text x="410.6" y="38.7">D</text>
<text x="7" y="112.9">C</text>
<text x="410.8" y="112.9">C</text>
<text x="7" y="187.1">B</text>
<text x="410.8" y="187.1">B</text>
<text x="7" y="261.4">A</text>
<text x="410.8" y="261.4">A</text>
<text x="34" y="290.4">6</text>
<text x="104" y="290.4">5</text>
<text x="174" y="290.4">4</text>
<text x="244" y="290.4">3</text>
<text x="314" y="290.4">2</text>
<text x="384" y="290.4">1</text>
</g>
<g font-size="3.9">
<text x="327.9" y="42.5">230</text>
<text x="96.1" y="51.6">200</text>
<text x="338.5" y="53.9" transform="rotate(-90 338.5 53.9)">10,2</text>
<text x="59.6" y="59.1">50</text>
<text x="96.1" y="59.1">100</text>
<text x="134.6" y="59.1">50</text>
<text x="196" y="57">18</text>
<text x="186.3" y="73.6" transform="rotate(-90 186.3 73.6)">25</text>
<text x="245.1" y="75.5" transform="rotate(-90 245.1 75.5)">23,26</text>
<text x="254.2" y="76">UP 90° R2</text>
<text x="390" y="76">UP 90° R2</text>
<text x="236.7" y="78.9" transform="rotate(-90 236.7 78.9)">37,79</text>
<text x="319.6" y="83.3">DOWN 90° R2</text>
<text x="187.6" y="92.2">53</text>
<text x="245.1" y="98.4" transform="rotate(-90 245.1 98.4)">14,52</text>
<text x="31.4" y="103.3" transform="rotate(-90 31.4 103.3)">25</text>
<text x="92.8" y="106" transform="rotate(36 92.8 106)">5,5</text>
<text x="31.4" y="115.8" transform="rotate(-90 31.4 115.8)">25</text>
<text x="21.7" y="129.8" transform="rotate(-90 21.7 129.8)">246</text>
<text x="31.4" y="128.3" transform="rotate(-90 31.4 128.3)">25</text>
<text x="225.1" y="135.6" transform="rotate(-90 225.1 135.6)">285,57</text>
<text x="31.4" y="140.8" transform="rotate(-90 31.4 140.8)">25</text>
<text x="31.4" y="153.3" transform="rotate(-90 31.4 153.3)">25</text>
<text x="209.1" y="154.3">2</text>
<text x="31.4" y="165.8" transform="rotate(-90 31.4 165.8)">25</text>
<text x="245.1" y="176.9" transform="rotate(-90 245.1 176.9)">14,52</text>
<text x="184.4" y="184.1" transform="rotate(-90 184.4 184.1)">25</text>
<text x="319.6" y="181.5">DOWN 90° R2</text>
<text x="322.9" y="188.8">UP 90° R2</text>
<text x="196" y="193.8">18</text>
<text x="237.2" y="196.5" transform="rotate(-90 237.2 196.5)">37,79</text>
<text x="245.1" y="199.9" transform="rotate(-90 245.1 199.9)">23,26</text>
<text x="45.3" y="210.8" transform="rotate(-90 45.3 210.8)">10,2</text>
<text x="32.1" y="230.9" transform="rotate(-90 32.1 230.9)">53</text>
<text x="96.1" y="250.7">230</text>
<text x="35.6" y="268.9">QTY</text>
<text x="44.9" y="268.9">PART NUMBER</text>
<text x="103.7" y="268.9">DESCRIPTION</text>
<text x="159" y="269">MASS (kg)</text>
<text x="37.8" y="274.2">1</text>
<text x="43.9" y="274.3">SIL-027-CPC-01</text>
<text x="71.7" y="274.4">Chapa Sujeción TV Central SILVER V27, espesor 2 mm</text>
<text x="159" y="274.3">0,59</text>
<text x="358.5" y="275">SIL-027-CPC-01-MET01</text>
<text x="358.5" y="279.4">2566</text>
</g>
<text font-size="3.3" x="90.5" y="104.4" transform="rotate(36 90.5 104.4)">⌀</text>
<g font-size="3.1">
<text x="312.7" y="246.8">Tolerancias para dimensiones lineales y angulares sin indicación individual</text>
<text x="312.7" y="250.4">de tolerancia, según ISO 2768-1:1989</text>
<text x="312.7" y="254">Zonas de rugosidad no especificada, Ra 3.2</text>
<text x="357.9" y="286.4">01</text>
<text x="377.7" y="285.6">A3</text>
<text x="397" y="285.9">1 /1</text>
</g>
<g font-size="2.4">
<text x="271.2" y="244.4">MATERIAL:</text>
<text x="271.3" y="252">ACABADO SUPERFICIAL:</text>
<text x="271.4" y="247.9">Steel, Mild</text>
<text x="271.3" y="254.6">Negro Satinado Liso</text>
<text x="271.2" y="259.7">SCALE:</text>
<text x="350.6" y="260.8">DRAWN: Carlos Ruiz Madrigal</text>
<text x="391.2" y="260.6">26/11/2015</text>
<text x="350.6" y="267">CHECKED: Antonio Garcia</text>
<text x="391.2" y="266.7">04/02/2016</text>
<text x="350.6" y="271.4">DWG NO:</text>
<text x="350.8" y="276.9">Id. Ref:</text>
<text x="350.8" y="282.8">REV</text>
<text x="371.2" y="282.9">SIZE</text>
<text x="390.9" y="282.9">SHEET</text>
</g>
</svg>
